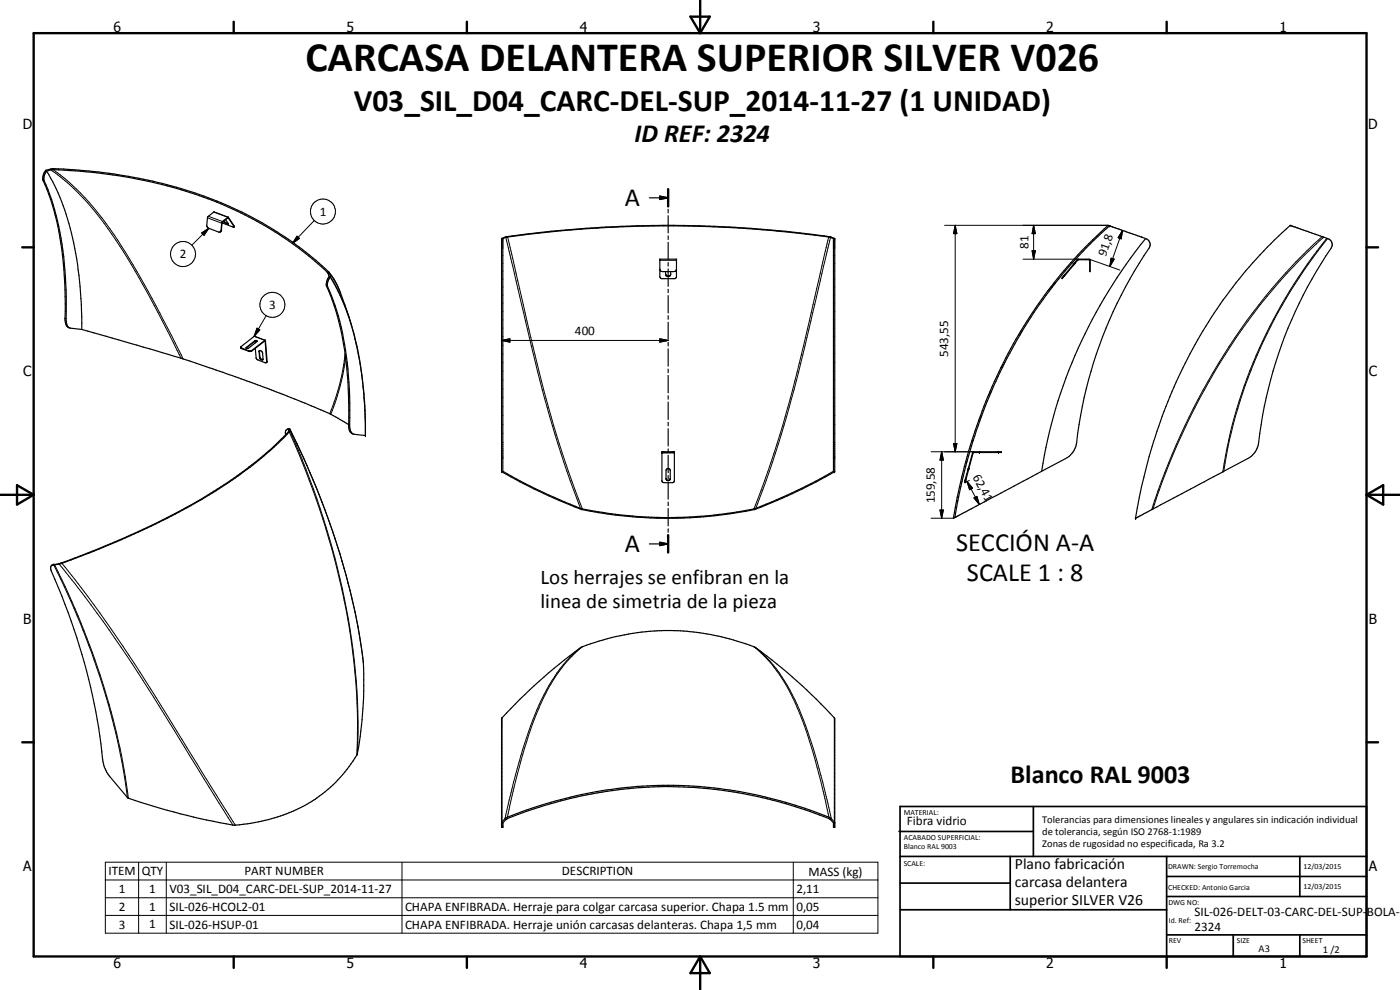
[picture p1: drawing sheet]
<svg xmlns="http://www.w3.org/2000/svg" width="420mm" height="297mm" viewBox="0 0 420 297" stroke-linecap="round" stroke-linejoin="round" font-family="sans-serif">
<g fill="none" stroke="#000" stroke-width=".35">
<path d="M14 51.4l1.3-.4a144.7 144.7 0 0 1 24.7 2.5 113.7 113.7 0 0 1 56.4 26.5l1.9 1.8 .4 1.3a3.5 3.5 0 0 0-.7 2.8 84.4 84.4 0 0 1 6.6 32.8v8.6a2.4 2.4 0 0 0 1.4 2.9M14 51.4a65.4 65.4 0 0 1 8.1 21.5 119.8 119.8 0 0 1 2.4 25.9M14 51.4a3.5 3.5 0 0 0-.8 2.8 75.4 75.4 0 0 1 5.9 22.8 156.3 156.3 0 0 1 .8 19.6l.2 1 .8 .8M194.9 59.4h5.6M198 58.8l2.5 .6-2.5 .5zM200.5 56.8v5.1M64.2 63.6l-1.9 1.5-.3 2.7 .6 .7 3 1.1 .6-.1M64.2 63.6h.1M64.3 63.6l4.2 1.6M66.2 69.5v.1M66.6 66.9l-.1 2.2-.3 .4M66.6 66.9l3.7 1.2"/>
<path d="M66.6 66.9l1.9-1.5 1.8 2.7M67.1 66.4l.1 .2a1.17 1.17 0 0 0 1.3 .5M67.2 66.3l.3 .4 1 .4M67.7 65.9l.8 1.2M68.5 65.2l-1.9 1.5-.3 2.7M68.5 65.2l1.8 2.7v.2M150.5 71.6l.1-.1a9.8 9.8 0 0 1 4.5-.9 351.6 351.6 0 0 1 70.1-2.1l19.3 1.9a16.6 16.6 0 0 1 5.9 1.1l.1 69.9a149.7 149.7 0 0 1-24.2 11.5 129.4 129.4 0 0 1-22.9 2.6h-6.2a115.7 115.7 0 0 1-23.1-2.8 154.7 154.7 0 0 1-23.6-11.3zM150.9 71.6l1.3-.4a346.8 346.8 0 0 1 45.5-3.4l15 .2a333.4 333.4 0 0 1 36.1 3.2l1.3 .4v69.8a157.8 157.8 0 0 1-23.8 11.3 128.2 128.2 0 0 1-39.6 1.9l-4-.5a39.8 39.8 0 0 1-11.6-2.8l-12-5.5-8.2-4.4zM198 77.8h5v5.3l-.2 .3-.3 .2h-3.9l-.4-.2-.2-.3zM200.5 62.8v1.1M200.5 64.7v5.2M200.5 70.8v1"/>
<path d="M200.5 72.7v5.2M200.5 78.8v1M322.6 78.8l.9-1h3.5l.2 .2v3.5h-.2l-.1-3.5-3.3-.1-.9 1M322.6 78.8l.1 .1M322.6 78.8l-3.4 4M322.7 78.9v.1M322.7 79l-3.3 3.9M333 67.8l10.8 3.8M333 67.8a139.3 139.3 0 0 0-38.9 58.4 165.8 165.8 0 0 0-7.6 29.1M333 67.8l-.4-.2a143.6 143.6 0 0 0-41.9 67.8l-3.4 13.9-1.2 6.2 .4-.2M343.8 71.6a1.89 1.89 0 0 1 1 2.9 131.3 131.3 0 0 0-21.9 59.5l-.8 1.6-1.3 1.3-8.2 4.5M343.8 71.6a147.2 147.2 0 0 0-31.2 69.8"/>
<path d="M380.3 74.2l6.9-6.6 11 3.9a1.91 1.91 0 0 1 1.3 3 132.4 132.4 0 0 0-22 59.5 6.3 6.3 0 0 1-3 3.6l-33.7 17.9a151.9 151.9 0 0 1 34.2-75.5zM20.9 98.4l3.6 .4M24.5 98.8l3.6 1.1a542.1 542.1 0 0 1 49.1 15.5l8 3 13.8 5.7 5.6 3.3M98.6 81.6a103.3 103.3 0 0 0-19.9-14.8 121 121 0 0 0-24.4-10.2l-8.4-2.2-11.7-2.2-7.5-.9-9.1-.6a6.6 6.6 0 0 0-3.9 .5l-.7 1.1-.2 1.4a82.9 82.9 0 0 1 6.6 31.1l.1 10.7a2.47 2.47 0 0 0 1.4 2.9M98.6 81.6l.5 1.6a3.5 3.5 0 0 0-.8 2.8 81.4 81.4 0 0 1 6.5 30.8l.1 10.7a2.66 2.66 0 0 0 1.1 2.7M98.6 81.5a27 27 0 0 1 4.9 10 102.4 102.4 0 0 1 6 30.3l.2 8.9-3.7-.5M198 80.8l.2 .5 .6 .2h3.5l.5-.2 .2-.5M199.8 82.3v.1M199.8 81.5v.9a.9 .9 0 0 0 1.4 .1M199.8 82.5a.8 .8 0 0 0 .7 .5 .8 .8 0 0 0 .7-.5M200.5 80.7v5.2M200.5 86.8v1"/>
<path d="M200.5 88.7v5.2M200.5 94.7v1.1M200.5 96.7v5.2M201.3 81.5l-.1 1M201.3 82.3l-.1 .1M319.2 82.8l-.6 .7 .2 .1 .5-.7M319.2 82.8l.1 .1M319.3 82.9h.1M73.9 104.3l2.6-2.1 .7 .1-2.6 2.2h-.5zM76.4 100.9l-4.2 3.2M76.4 100.9h.1M76.4 100.9l3.2 1.2"/>
<path d="M76.5 102.4v.6M76.5 102.4l-2.6 2M76.5 102.4l.7 .1M76.6 104.5l.4 3.2 2.6 1.1 .4-.1M77.8 105.3a.77 .77 0 0 1 1 .6l.1 1.8a.58 .58 0 0 1-.6 .2 .58 .58 0 0 1-.4-.6zM77.9 105.2l.1 2.2 .3 .3 .6 .2M79.5 102.2l-4.2 3.3-2.9-.9-.2-.5M79.5 102.3l.5 6.4M79.5 102.2v.1M79.6 102.1l-4.2 3.2-.7-.1-2.5-1.1M79.6 102.1l.5 6.5M200.5 102.7v1.1"/>
<path d="M200.5 104.7v5.2M200.5 110.7v1.1M200.5 112.6v5.3M200.5 118.7v1.1M86.1 128.9l.5-.1v.7a102.5 102.5 0 0 1-20.4 16.6 173 173 0 0 1-19.6 11l-13.6 6.1-9.2 3.7a25.6 25.6 0 0 1-7.5 2.4l-.7 .3M87 128.8a1.07 1.07 0 0 0-1.2 .3 1.07 1.07 0 0 0 0 1.3M87 128.8v.4a88.1 88.1 0 0 1-18.3 15.5 233.8 233.8 0 0 1-50.8 24.5l-2.4 .4M87 128.7a224.2 224.2 0 0 1 21.8 67.9l.2 2.1M198.7 135.8h3.7M198.7 135.6h3.7v8.8l-.3 .3-2.8 .1-.6-.3zM200.5 120.6v5.3M200.5 126.7v1.1"/>
<path d="M200.5 128.7v5.1M200.5 134.7v1.1M200.5 136.6v5.2M294 135.6v.2M299.7 135.6v.2M199.9 143.6v-2.4a.64 .64 0 0 1 .6-.6 .64 .64 0 0 1 .7 .6v2.4M199.9 143.6a.66 .66 0 0 0 .4 .6 .66 .66 0 0 0 .8-.3l.1-.3M200.4 144.1h.2M200.5 142.7v1M200.5 144.6v5.2M200.5 150.7v1M200.5 152.6v5.2"/>
<path d="M200.5 158.7v1M286.5 155.3h.1M289.6 144.1l-.1 .7h.1l.2-.6M289.6 144.1l.2 .1M290.6 140.5l1.4-4.9h8.6v.2h-8.6l-1.2 4.8M290.6 140.5l.2 .1M290.6 140.5l-1 3.6M290.8 140.6l-1 3.6M312.6 141.4l-26.1 13.9M340.8 155.5h.1M15.5 169.6l-.3 1a190 190 0 0 1 15.7 57.9 9.2 9.2 0 0 0 2.2 4.7l5.4 6.3a207.4 207.4 0 0 0 21.6 6.1l9.8 2a53.4 53.4 0 0 0 21.6-5.9 39.2 39.2 0 0 0 15.8-15.7 117.7 117.7 0 0 0 1.7-27.2M194.9 163.2h5.6"/>
<path d="M198 162.7l2.5 .5-2.5 .5zM200.5 160.6v5.2M109 198.7v.1M156 209.8a157.7 157.7 0 0 1 16.5-14.2l1.6-1.2a68.9 68.9 0 0 1 52.8 0 162.9 162.9 0 0 1 23.6 21v32.8h-.4v-1.3l-.9-.9a124.8 124.8 0 0 0-76.3-6.8 114.8 114.8 0 0 0-21.1 6.8l-.9 .9v1.3h-.4v-32.5zM150.5 246.9a2.77 2.77 0 0 1 1.5-1.6 126.4 126.4 0 0 1 97 0 2.77 2.77 0 0 1 1.5 1.6"/>
</g>
<g fill="none" stroke="#000" stroke-width=".3">
<path d="M12.9 54.1l.3 .1M13.6 51.3l.3 .1M15.3 51a71.7 71.7 0 0 1 19.4 21 313.8 313.8 0 0 1 19.6 35.5M15.9 50.9a77.7 77.7 0 0 1 20.6 23 362.4 362.4 0 0 1 18.4 33.8M60.5 69.9l2.1-1.4-1.4 2.1zM62.3 65.4l4.3 1.5M62.5 64.9l4.2 1.6v.2M62.6 68.5l-5 5.1M64.2 63.6l4.2 1.6v.2l.1-.2M66.5 69.1l-.2 .1M67.3 66.5l-.1 .1M70.3 67.9v.1"/>
<path d="M89.1 70.9l.8 .6-2.1 1.5zM94.3 66.2l-6.5 6.8M150.5 71.6h.4M150.5 74.5h.4M151.8 71.2l1.8 7.5a810.4 810.4 0 0 0 13.8 54.4l3.7 11.1 3.1 8.3M152.3 71.1l2.1 8.7a714.2 714.2 0 0 0 13.5 53.5l3.7 11 3.2 8.4M198 78.1h5M248.7 71.1l-2 8.7a714.2 714.2 0 0 1-13.5 53.5l-3.8 11-3.1 8.4M249.2 71.2l-1.7 7.5a810.4 810.4 0 0 1-13.9 54.4l-3.7 11.1-3.1 8.3M250.1 71.6h.4M250.1 74.5h.4M283.5 67.6h49.1"/>
<path d="M286.7 67.6l.5 2.5h-1zM286.7 67.6v68M307 77.8h16.6M309.7 75.2h1l-.5 2.6zM310.2 67.6l.5 2.5h-1zM310.2 67.6v10.2M325.9 77.8l.2 .1M327 78.9l.2 .1M327.1 77.9l9 3.1M333.4 77.5l1 .3-1.3 2.2zM336.9 69.1l-.4 2.6-.9-.4zM336.9 69.1l-3.8 10.9"/>
<path d="M396.8 71a184.3 184.3 0 0 0-46.1 68l-5.1 13.9M397.3 71.2a175.1 175.1 0 0 0-41.4 56.6 196.5 196.5 0 0 0-9.9 24.9M398.2 71.5a147.8 147.8 0 0 0-31.2 70.1M398.4 71.6a147.2 147.2 0 0 0-31.1 69.8M19.5 95.5l.3 .1M77.1 98.5l.9 .5-1.7 1.9zM79.9 94.7l-3.6 6.2M98 85.9l.3 .1M98.2 81.7l.2 .1M98.7 83.1l.3 .1M98.8 82l2.3 3.3 1.1 2.5M99.1 83.2a76.2 76.2 0 0 1 9.7 31.3l.7 8.7 .1 7.5"/>
<path d="M99.1 82.9l2.7 5 3 7.3M306.7 99.4l-1.1 1.1M316.7 85l-2 2M318.9 83.1l.2 .2M72.5 104.4v.2M73.9 104.2v.2M74.7 105.2v.2M75.5 105.2v.2M76.3 100.9l3.4 1.3M76.5 102.2v.2M77.8 105.4v.1M78 107.2l-.1 .1"/>
<path d="M80.2 108.5l-.2 .1M103.5 106.1a60.5 60.5 0 0 1-4.5 18M103.7 107.1a63.7 63.7 0 0 1-4.4 17.2M150.5 102.2l2.5-.6v1.1zM150.5 102.2h50M198 101.6l2.5 .6-2.5 .5zM297.4 117.7l-.7 .7M301.3 109.4l-.9 .8M86.8 128.7l-.3 .1M86.8 129.6a230.5 230.5 0 0 1 20.2 78.3l.3 9.4-.2 9.3M87 128.8a221.1 221.1 0 0 1 21.8 67.8l.2 2.2M87 129.2a234.6 234.6 0 0 1 20.1 78.1l.4 9.4-.2 9.3"/>
<path d="M104.6 127.3l.3 .2M150.5 132.8h.4M150.5 137.6h.4M198.7 135.9h3.7M199.3 135.6v.2M201.7 135.6v.2M250.1 132.8h.4M250.1 137.6h.4M279.4 135.6h12.8M282.6 135.6l.5 2.4h-1zM282.6 135.6v19.9M286.2 133.1h1l-.5 2.5z"/>
<path d="M290.3 138.3l-.6 .6M292.1 132l-.6 .6M294.5 125.2l-.7 .6M300.2 135.6l-.1 .2M279.4 155.5h6.7M282.1 153h1l-.5 2.5zM287.5 150.1l-.5 .5M288.7 144.4l-.5 .5M289.8 144.2l-.3 .6M290.2 144.5l1.7 2-.9 .4zM290.2 144.5l3.7 6.9M290.9 144.1l-1.3 .7"/>
<path d="M292.3 149.4l.9-.5 .7 2.5zM16.2 169.5a218.6 218.6 0 0 1 22 69.8M16.3 169.3l-.2 .2M16.4 169.5l2.1 4.4a230.3 230.3 0 0 1 10.8 26.4 192.7 192.7 0 0 1 9.2 39.2M17.7 169.2a434.4 434.4 0 0 1 36.2 52.5l16 25.9M18.6 169a383 383 0 0 1 31.4 45.3l20.6 33.3M174.1 194.4a43.3 43.3 0 0 0-12.3 17 176.1 176.1 0 0 0-10.3 34.3M174.8 194.1a46.6 46.6 0 0 0-13.7 19.9 192.8 192.8 0 0 0-8.8 31.2M226.3 194.1a46.6 46.6 0 0 1 13.7 19.9 192.8 192.8 0 0 1 8.8 31.2M226.9 194.4a43.3 43.3 0 0 1 12.3 17 176.1 176.1 0 0 1 10.3 34.3M150.7 215.4v31.2M250.4 215.4v31.2"/>
<path d="M31.6 258.7h231.9v21.3h-231.9zM41.6 258.7v21.3M49.9 258.7v21.3M120.6 258.7v21.3M150.5 247h.4M238.1 258.7v21.3M250.1 247h.4M31.6 264h231.9M31.6 269.4h231.9M31.6 274.7h231.9"/>
<circle cx="54.9" cy="76.2" r="3.7"/>
<circle cx="96.9" cy="63.5" r="3.7"/>
<circle cx="81.7" cy="91.5" r="3.8"/>
</g>
<g fill="#000">
<circle cx="68.5" cy="65.2" r=".18"/>
<circle cx="198" cy="77.8" r=".18"/>
<circle cx="203" cy="77.8" r=".18"/>
<circle cx="333" cy="67.8" r=".18"/>
<circle cx="387.2" cy="67.6" r=".18"/>
<circle cx="319.2" cy="82.8" r=".18"/>
<circle cx="73.9" cy="104.4" r=".18"/>
<circle cx="109.7" cy="130.7" r=".18"/>
<circle cx="198.7" cy="135.6" r=".18"/>
<circle cx="198.7" cy="135.8" r=".18"/>
<circle cx="202.4" cy="135.6" r=".18"/>
<circle cx="202.4" cy="135.8" r=".18"/>
<circle cx="294" cy="135.6" r=".18"/>
<circle cx="294" cy="135.8" r=".18"/>
<circle cx="299.7" cy="135.6" r=".18"/>
<circle cx="299.7" cy="135.8" r=".18"/>
<circle cx="150.6" cy="141.5" r=".18"/>
<circle cx="250.5" cy="141.5" r=".18"/>
<circle cx="289.6" cy="144.1" r=".18"/>
<circle cx="289.8" cy="144.2" r=".18"/>
<circle cx="290.6" cy="140.5" r=".18"/>
<circle cx="290.8" cy="140.6" r=".18"/>
<circle cx="340.8" cy="155.5" r=".18"/>
</g>
<g fill="none" stroke="#000" stroke-width=".71">
<path d="M10.1 9.9h400v277.1h-400zM70.1 6.5v3.4M140.1 6.5v3.4M207.2 5h5.8l-2.9 4.9zM210.1 0v9.9M280.1 6.5v3.4M350.1 6.5v3.4M200.5 56.8v5.1M6.7 74.2h3.4M410.1 74.2h3.5M.1 148.5h10M5.1 145.6l5 2.9-5 2.9z"/>
<path d="M410.1 148.5h10M410.1 148.5l5-2.9v5.8zM200.5 160.6v5.2M6.7 222.7h3.4M410.1 222.7h3.5M70.1 287v3.4M140.1 287v3.4M210.1 287v10M210.1 287l2.9 5h-5.8zM280.1 287v3.4M350.1 287v3.4"/>
</g>
<g fill="none" stroke="#000" stroke-width=".51">
<path d="M269.8 249.5h40.3M270.1 242h140v45h-140zM270.1 257h140M303.2 257v16M310.1 242v15M350.1 257v30M390.1 257v12M270.1 265h33.1M270.1 273h80M350.1 269h60M350.1 263h60M350.1 280.5h60"/>
<path d="M370.1 280.5v6.5M390.1 280.5v6.5"/>
</g>
<g fill="#000">
<path d="M198 58.8l2.5 .6-2.5 .5zM60.5 69.9l2.1-1.4-1.4 2.1zM89.1 70.9l.8 .6-2.1 1.5zM286.7 67.6l.5 2.5h-1zM309.7 75.2h1l-.5 2.6zM310.2 67.6l.5 2.5h-1zM333.4 77.5l1 .3-1.3 2.2zM336.9 69.1l-.4 2.6-.9-.4zM77.1 98.5l.9 .5-1.7 1.9zM150.5 102.2l2.5-.6v1.1zM198 101.6l2.5 .6-2.5 .5zM282.6 135.6l.5 2.4h-1z"/>
<path d="M286.2 133.1h1l-.5 2.5zM282.1 153h1l-.5 2.5zM290.2 144.5l1.7 2-.9 .4zM292.3 149.4l.9-.5 .7 2.5zM198 162.7l2.5 .5-2.5 .5z"/>
</g>
<text font-size="12.6" x="91.6" y="21.4">CARCASA DELANTERA SUPERIOR SILVER V026</text>
<text font-size="9.4" x="106.2" y="33.2">V03_SIL_D04_CARC-DEL-SUP_2014-11-27 (1 UNIDAD)</text>
<g font-size="7.9">
<text x="190.4" y="42.7">ID REF: 2324</text>
<text x="187.5" y="61.9">A</text>
<text x="187.5" y="165.7">A</text>
<text x="287" y="165.4">SECCIÓN A-A</text>
<text x="290.2" y="174.4">SCALE 1 : 8</text>
<text x="303.3" y="234.9">Blanco RAL 9003</text>
</g>
<g font-size="6.3">
<text x="162.2" y="175.2">Los herrajes se enfibran en la</text>
<text x="162.2" y="182.4">linea de simetria de la pieza</text>
</g>
<g font-size="4.7">
<text x="304.6" y="260.8">Plano fabricación</text>
<text x="304.6" y="266.2">carcasa delantera</text>
<text x="304.6" y="271.6">superior SILVER V26</text>
</g>
<g font-size="4.2">
<text x="34" y="9.6">6</text>
<text x="104" y="9.6">5</text>
<text x="174" y="9.6">4</text>
<text x="244" y="9.6">3</text>
<text x="314" y="9.6">2</text>
<text x="384" y="9.6">1</text>
<text x="6.8" y="38.7">D</text>
<text x="410.6" y="38.7">D</text>
<text x="7" y="112.9">C</text>
<text x="410.8" y="112.9">C</text>
<text x="7" y="187.1">B</text>
<text x="410.8" y="187.1">B</text>
<text x="7" y="261.4">A</text>
<text x="410.8" y="261.4">A</text>
<text x="34" y="290.4">6</text>
<text x="104" y="290.4">5</text>
<text x="174" y="290.4">4</text>
<text x="244" y="290.4">3</text>
<text x="314" y="290.4">2</text>
<text x="384" y="290.4">1</text>
</g>
<g font-size="3.9">
<text x="96" y="64.7">1</text>
<text x="54" y="77.5">2</text>
<text x="308.7" y="74.7" transform="rotate(-90 308.7 74.7)">81</text>
<text x="331.8" y="77.2" transform="rotate(-71 331.8 77.2)">91,8</text>
<text x="80.8" y="92.8">3</text>
<text x="172.5" y="100.6">400</text>
<text x="284.6" y="107.1" transform="rotate(-90 284.6 107.1)">543,55</text>
<text x="291.8" y="143" transform="rotate(62 291.8 143)">62,41</text>
<text x="280.5" y="151" transform="rotate(-90 280.5 151)">159,58</text>
<text x="272.1" y="247.6">Fibra vidrio</text>
<text x="32.5" y="262.6">ITEM</text>
<text x="42.5" y="262.6">QTY</text>
<text x="73.4" y="262.6">PART NUMBER</text>
<text x="168.6" y="262.6">DESCRIPTION</text>
<text x="242.7" y="262.8">MASS (kg)</text>
<text x="35.6" y="268">1</text>
<text x="44.8" y="268">1</text>
<text x="50.8" y="268">V03_SIL_D04_CARC-DEL-SUP_2014-11-27</text>
<text x="239" y="268">2,11</text>
<text x="35.6" y="273.3">2</text>
<text x="44.8" y="273.3">1</text>
<text x="50.8" y="273.3">SIL-026-HCOL2-01</text>
<text x="121.6" y="273.3">CHAPA ENFIBRADA. Herraje para colgar carcasa superior. Chapa 1.5 mm</text>
<text x="239" y="273.3">0,05</text>
<text x="358.5" y="275">SIL-026-DELT-03-CARC-DEL-SUP-BOLA-</text>
<text x="35.6" y="278.6">3</text>
<text x="44.8" y="278.6">1</text>
<text x="50.8" y="278.6">SIL-026-HSUP-01</text>
<text x="121.6" y="278.7">CHAPA ENFIBRADA. Herraje unión carcasas delanteras. Chapa 1,5 mm</text>
<text x="239" y="278.6">0,04</text>
<text x="358.5" y="279.4">2324</text>
</g>
<g font-size="3.1">
<text x="312.7" y="246.8">Tolerancias para dimensiones lineales y angulares sin indicación individual</text>
<text x="312.7" y="250.4">de tolerancia, según ISO 2768-1:1989</text>
<text x="312.7" y="254">Zonas de rugosidad no especificada, Ra 3.2</text>
<text x="377.7" y="285.6">A3</text>
<text x="397" y="285.9">1 /2</text>
</g>
<g font-size="2.4">
<text x="271.2" y="244.4">MATERIAL:</text>
<text x="271.3" y="252">ACABADO SUPERFICIAL:</text>
<text x="271.3" y="254.6">Blanco RAL 9003</text>
<text x="271.2" y="259.7">SCALE:</text>
<text x="350.6" y="260.8">DRAWN: Sergio Torremocha</text>
<text x="391.2" y="260.6">12/03/2015</text>
<text x="350.6" y="267">CHECKED: Antonio Garcia</text>
<text x="391.2" y="266.7">12/03/2015</text>
<text x="350.6" y="271.4">DWG NO:</text>
<text x="350.8" y="276.9">Id. Ref:</text>
<text x="350.8" y="282.8">REV</text>
<text x="371.2" y="282.9">SIZE</text>
<text x="390.9" y="282.9">SHEET</text>
</g>
</svg>
